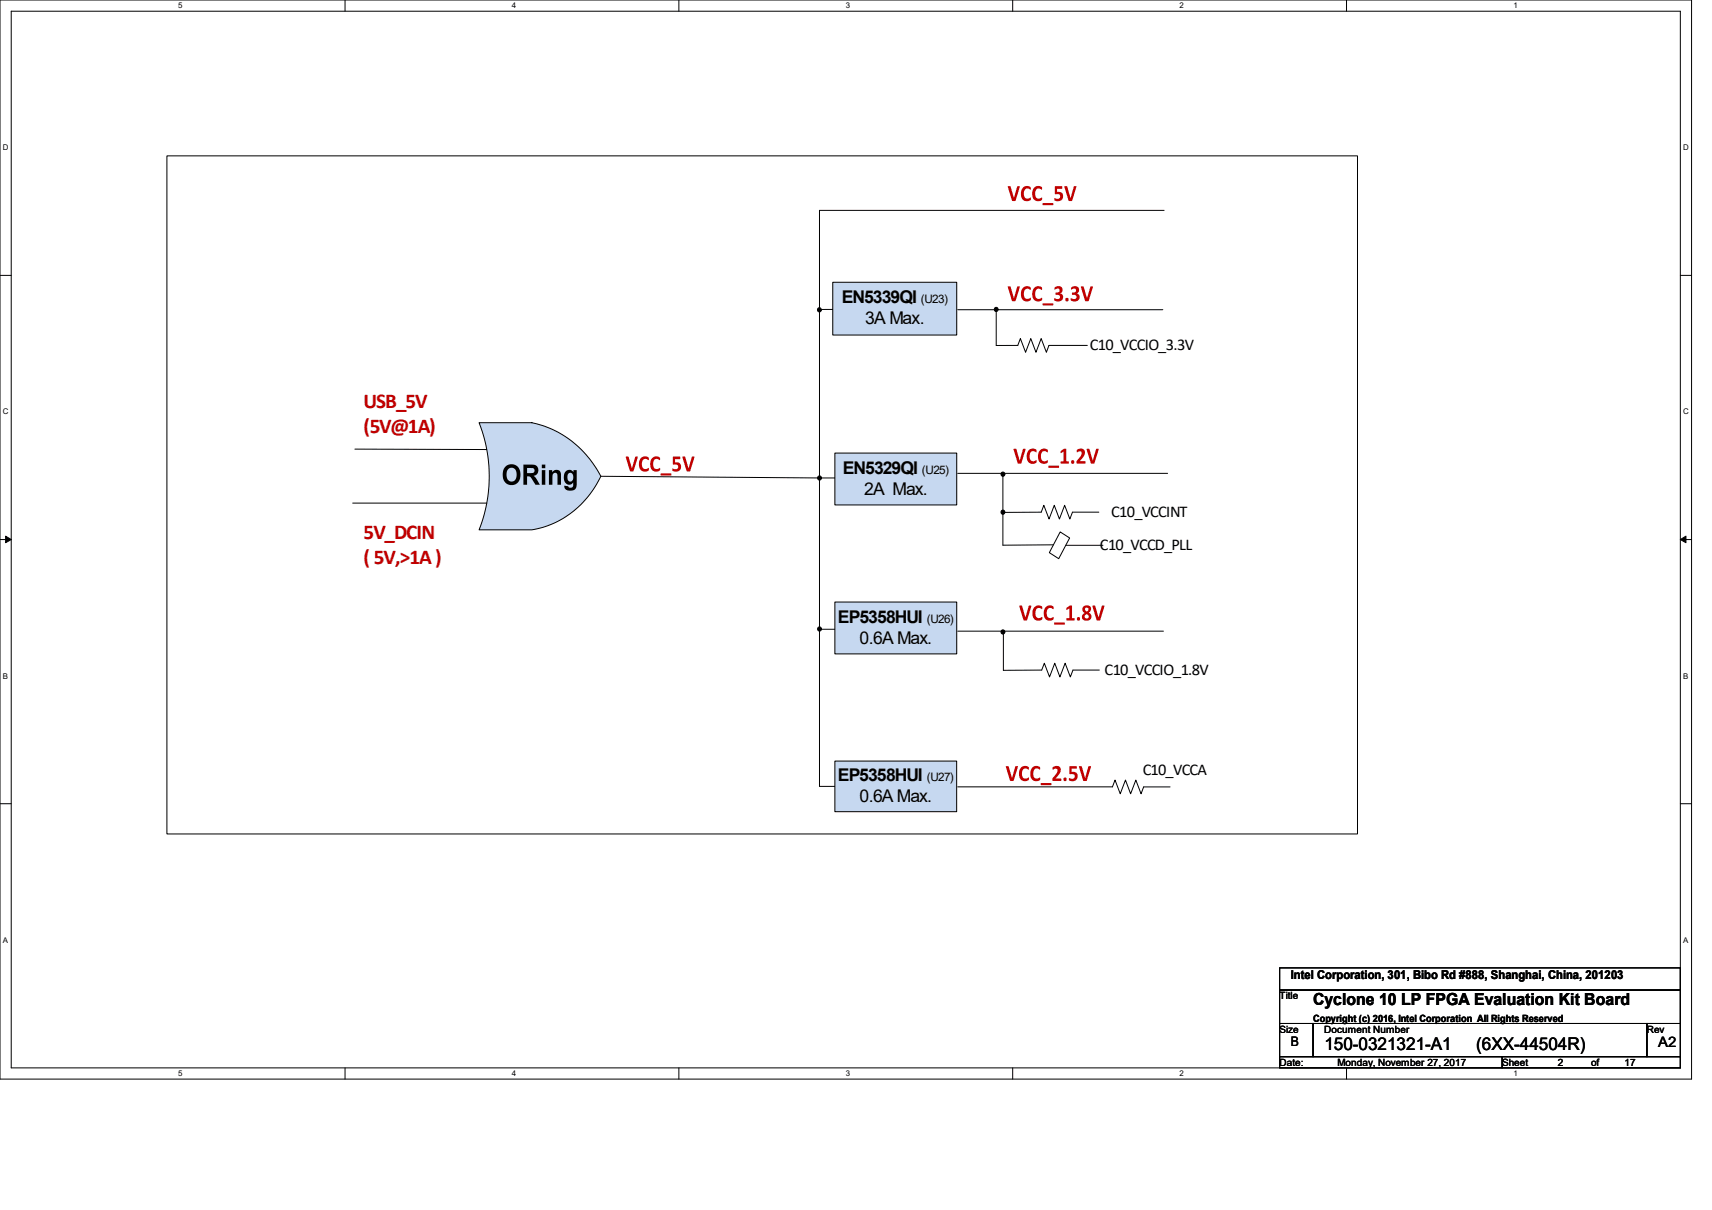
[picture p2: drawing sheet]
<svg xmlns="http://www.w3.org/2000/svg" width="297mm" height="210mm" viewBox="0 0 297 210" stroke-linecap="round" stroke-linejoin="round" font-family="sans-serif">
<path d="M0 0h293.5v187.3h-293.5zM1.9 1.9h289.6v183.4h-289.6z" fill="none" stroke="#000" stroke-width=".17"/>
<g fill="#fff">
<path d="M30.9 .2h.8v1.5h-.8z"/>
<path d="M30.9 185.5h.8v1.6h-.8z"/>
</g>
<path d="M59.9 0v1.9M59.9 185.3v2" fill="none" stroke="#000" stroke-width=".17"/>
<g fill="#fff">
<path d="M88.8 .2h.8v1.5h-.8z"/>
<path d="M88.8 185.5h.8v1.6h-.8z"/>
</g>
<path d="M117.8 0v1.9M117.8 185.3v2" fill="none" stroke="#000" stroke-width=".17"/>
<g fill="#fff">
<path d="M146.7 .2h.8v1.5h-.8z"/>
<path d="M146.7 185.5h.8v1.6h-.8z"/>
</g>
<path d="M175.7 0v1.9M175.7 185.3v2" fill="none" stroke="#000" stroke-width=".17"/>
<g fill="#fff">
<path d="M204.6 .2h.8v1.5h-.8z"/>
<path d="M204.6 185.5h.8v1.6h-.8z"/>
</g>
<path d="M233.6 0v1.9M233.6 185.3v2" fill="none" stroke="#000" stroke-width=".17"/>
<g fill="#fff">
<path d="M262.6 .2h.7v1.5h-.7z"/>
<path d="M262.6 185.5h.7v1.6h-.7z"/>
<path d="M.5 24.8h1v1.6h-1z"/>
<path d="M292 24.8h1v1.6h-1z"/>
<path d="M.5 70.7h1v1.5h-1z"/>
<path d="M292 70.7h1v1.5h-1z"/>
</g>
<path d="M0 47.8h1.9M291.5 47.8h2" fill="none" stroke="#000" stroke-width=".17"/>
<g fill="#fff">
<path d="M.5 116.5h.9v1.6h-.9z"/>
<path d="M292 116.5h.9v1.6h-.9z"/>
</g>
<path d="M0 93.6h1.9M291.5 93.6h2" fill="none" stroke="#000" stroke-width=".17"/>
<path d="M1 93l.9 .6-.9 .6zM291.5 93.6l1-.6v1.2z" fill="#000" stroke="#000" stroke-width=".17"/>
<g fill="#fff">
<path d="M.5 162.4h.9v1.5h-.9z"/>
<path d="M292 162.4h.9v1.5h-.9z"/>
</g>
<path d="M0 139.5h1.9M291.5 139.5h2" fill="none" stroke="#000" stroke-width=".17"/>
<path d="M29 27.1h206.5v117.6h-206.5z" fill="#fff"/>
<path d="M29 27.1h206.5v117.6h-206.5zM152.2 53.7h-10v82.8M166.1 53.8h35.6M104.2 82.7l38 .3" fill="none" stroke="#000" stroke-width=".17"/>
<g fill="#c00000">
<path d="M180.9 52.6h1.8v.3v.1h-1.8z"/>
<path d="M183 49.9a.74 .74 0 0 1 1.1-.1 .74 .74 0 0 1 0 1l-.2 .1a.74 .74 0 0 1 .5 1 .74 .74 0 0 1-1 .4h-.2a.29 .29 0 0 1-.3-.2 .29 .29 0 0 1 .1-.3 .47 .47 0 0 0 .6 .1 .47 .47 0 0 0 .2-.6l-.7-.1v-.4a.5 .5 0 0 0 .7-.3 .46 .46 0 0 0-.3-.4 .46 .46 0 0 0-.5 .2z"/>
<path d="M185.8 49.9a.74 .74 0 0 1 1.1-.1 .74 .74 0 0 1 .1 1l-.2 .1a.75 .75 0 0 1 .4 1 .75 .75 0 0 1-1 .4 .32 .32 0 0 1-.4-.1 .32 .32 0 0 1 .1-.4 .47 .47 0 0 0 .6 .1 .47 .47 0 0 0 .2-.6l-.7-.1v-.4a.5 .5 0 0 0 .7-.3 .46 .46 0 0 0-.4-.4 .46 .46 0 0 0-.5 .2z"/>
<path d="M187.5 49.7l.5 .1 .6 2 .6-2.1 .4 .1-.8 2.5-.6-.1z"/>
<path d="M174.8 49.7h.5l.6 2.1 .6-2a.24 .24 0 0 1 .2-.1 .24 .24 0 0 1 .2 .2l-.7 2.3-.4 .1-.2-.1zM177.5 49.9a.83 .83 0 0 1 1.3 .1v.3a.71 .71 0 0 0-.7-.1 .71 .71 0 0 0-.5 .6 .72 .72 0 0 0 .1 .8 .72 .72 0 0 0 .7 .2l.3-.1a.35 .35 0 0 1 .1 .4 .35 .35 0 0 1-.4 .2 1.2 1.2 0 0 1-1.3-1.7zM179.4 49.9a.83 .83 0 0 1 1.4 .1v.3a.71 .71 0 0 0-.8-.1 .71 .71 0 0 0-.4 .6 .72 .72 0 0 0 .1 .8 .72 .72 0 0 0 .7 .2l.3-.1a.35 .35 0 0 1 0 .4 .35 .35 0 0 1-.4 .2 1.2 1.2 0 0 1-1.2-1.7z"/>
<circle cx="185.1" cy="52" r=".31"/>
</g>
<g fill="none" stroke="#000" stroke-width=".17">
<path d="M142.5 109.2h9.7M142.2 136.5h3.3"/>
<circle cx="142.2" cy="83" r=".35"/>
</g>
<circle cx="142.2" cy="83" r=".35" fill="#000"/>
<g fill="#c00000">
<path d="M181.9 80.8h1.8v.2v.2h-1.8z"/>
<path d="M184.1 78.3l.5-.4h.4v2.2h.4v.4l-1.4-.1v-.3h.5v-1.7l-.5 .2z"/>
<path d="M186.8 78.1a.81 .81 0 0 1 1.2-.1 .81 .81 0 0 1 0 1.2l-.7 .8h.9l.1 .5-1.5-.1v-.4l.7-.9a.45 .45 0 0 0 0-.7 .45 .45 0 0 0-.6 .1z"/>
<path d="M188.5 77.9h.5l.6 2.1 .6-2.1h.4l-.8 2.5h-.6z"/>
<path d="M175.8 77.9h.5l.6 2.1 .6-2 .4-.1-.8 2.6-.5-.1zM178.5 78.1a.73 .73 0 0 1 .7-.3 .73 .73 0 0 1 .6 .6v.1a.71 .71 0 0 0-.7-.1 .71 .71 0 0 0-.5 .6 .73 .73 0 0 0 .1 .8 .73 .73 0 0 0 .7 .2l.3-.1a.35 .35 0 0 1 .1 .4 .35 .35 0 0 1-.4 .2 1.2 1.2 0 0 1-1.3-1.7zM180.4 78.1a.72 .72 0 0 1 .8-.3 .72 .72 0 0 1 .6 .6v.1a.71 .71 0 0 0-.8-.1 .71 .71 0 0 0-.4 .6 .73 .73 0 0 0 .1 .8 .73 .73 0 0 0 .7 .2l.3-.1a.35 .35 0 0 1 0 .4 .35 .35 0 0 1-.4 .2 1.2 1.2 0 0 1-1.2-1.7z"/>
<circle cx="186.1" cy="80.2" r=".31"/>
</g>
<circle cx="142.2" cy="109.2" r=".35" fill="#000"/>
<circle cx="142.2" cy="109.2" r=".35" fill="none" stroke="#000" stroke-width=".17"/>
<path d="M183.9 92.3l1.7 1.1-1.9 3.6-1.7-1.1z" fill-rule="evenodd" fill="#fff"/>
<path d="M182.7 94.6h-8.7M183.9 92.3l1.7 1.1-1.9 3.6-1.7-1.1zM184.9 94.6h6.4" fill="none" stroke="#000" stroke-width=".17"/>
<path d="M144.8 104.5h21.2v9h-21.2z" fill-rule="evenodd" fill="#c6d8f0"/>
<path d="M144.8 104.5h21.2v9h-21.2z" fill="none" stroke="#000" stroke-width=".17"/>
<path d="M144.8 132.1h21.2v8.8h-21.2z" fill-rule="evenodd" fill="#c6d8f0"/>
<path d="M166.1 82.2h36.5M144.8 132.1h21.2v8.8h-21.2z" fill="none" stroke="#000" stroke-width=".17"/>
<g fill="#c00000">
<path d="M182.9 108h1.8v.3l-1.8 .1z"/>
<path d="M185.1 105.5l.5-.4h.4v2.2h.4v.4h-1.4v-.4h.5v-1.7l-.5 .3z"/>
<path d="M189.5 105.1h.5l.6 2.1 .6-2.1 .4 .1-.8 2.5-.5-.1z"/>
<path d="M176.8 105.1h.5l.6 2.1 .6-2.1 .4 .1-.8 2.5-.5-.1zM179.4 105.4a.86 .86 0 0 1 1.4 0v.3a.76 .76 0 0 0-1 0 .76 .76 0 0 0-.2 .9 .7 .7 0 0 0 .5 .6 .7 .7 0 0 0 .7-.1 .5 .5 0 0 1-.1 .5 .5 .5 0 0 1-.6 .1 1.36 1.36 0 0 1-.8-2.1zM181.4 105.4a.86 .86 0 0 1 1.4 0v.3a.76 .76 0 0 0-1 0 .76 .76 0 0 0-.2 .9 .7 .7 0 0 0 .4 .6 .7 .7 0 0 0 .8-.1 .5 .5 0 0 1-.1 .5 .5 .5 0 0 1-.6 .1 1.24 1.24 0 0 1-1-1.7z"/>
<path d="M188 105.3a.72 .72 0 0 1 1-.2 .72 .72 0 0 1 .1 1l-.2 .2a.77 .77 0 0 1 .3 1.1 .77 .77 0 0 1-1 .3 .69 .69 0 0 1-.5-.7 .69 .69 0 0 1 .5-.6l-.4-.4v-.5zM188.3 105.5a.32 .32 0 0 0 .1 .6 .32 .32 0 0 0 .4-.4 .32 .32 0 0 0-.5-.2zM188.2 107a.36 .36 0 0 0 .7 0 .36 .36 0 0 0-.7 0z"/>
<circle cx="187.1" cy="107.4" r=".31"/>
</g>
<g fill="none" stroke="#000" stroke-width=".17">
<path d="M166.1 109.5h35.7"/>
<circle cx="174" cy="109.7" r=".35"/>
</g>
<circle cx="174" cy="109.7" r=".35" fill="#000"/>
<g fill="#c00000">
<path d="M180.6 135.9h1.7l.1 .3-.1 .1h-1.7z"/>
<path d="M182.6 133.1a.84 .84 0 0 1 1.3 .1 .84 .84 0 0 1-.2 1.2l-.6 .7h1v.4h-1.5v-.4l.7-.9a.48 .48 0 0 0 .1-.7 .48 .48 0 0 0-.8 .1z"/>
<path d="M185.6 133h1.2v.4h-.9v.6a.86 .86 0 0 1 1 1 .86 .86 0 0 1-1.3 .5l-.2-.1v-.3h.3a.47 .47 0 0 0 .6-.1 .47 .47 0 0 0 0-.6 .47 .47 0 0 0-.6 0l-.2-.1z"/>
<path d="M187.2 133h.5l.5 2 .6-2h.5l-.8 2.5h-.6z"/>
<path d="M174.5 133h.5l.6 2 .5-2h.5l-.8 2.5h-.6zM177.1 133.2a.84 .84 0 0 1 1.4 .1v.3a.7 .7 0 0 0-.9-.1 .7 .7 0 0 0-.3 .8 .71 .71 0 0 0 .3 .7 .71 .71 0 0 0 .9-.1 .45 .45 0 0 1-.1 .5 .45 .45 0 0 1-.5 .2 1.15 1.15 0 0 1-1.1-1.6zM179.1 133.2a.83 .83 0 0 1 1.4 .1l-.1 .3a.7 .7 0 0 0-.8-.1 .7 .7 0 0 0-.4 .8 .71 .71 0 0 0 .4 .7 .71 .71 0 0 0 .8-.1 .45 .45 0 0 1 0 .5 .45 .45 0 0 1-.5 .2 1.15 1.15 0 0 1-1.1-1.6z"/>
<circle cx="184.7" cy="135.3" r=".3"/>
</g>
<path d="M142.2 83h10M174.1 109.8v6.6M166.1 136.6h26.9" fill="none" stroke="#000" stroke-width=".17"/>
<path d="M144.5 49h21.5v9.1h-21.5z" fill-rule="evenodd" fill="#c6d8f0"/>
<path d="M144.5 49h21.5v9.1h-21.5z" fill="none" stroke="#000" stroke-width=".17"/>
<path d="M144.8 78.6h21.2v9h-21.2z" fill-rule="evenodd" fill="#c6d8f0"/>
<g fill="none" stroke="#000" stroke-width=".17">
<path d="M172.8 53.9v6.1l3.8-.1 .4-1.1 .9 2.3 .9-2.3 .9 2.3 .9-2.3 .9 2.3 .5-1.2h6.6M144.8 78.6h21.2v9h-21.2zM174 82.4v12.2M190.6 88.9h-4.5l-.5 1.2-.9-2.4-.9 2.4-.9-2.4-.9 2.4-.9-2.4-.5 1.2h-6.6M190.7 116.3h-4.6l-.4 1.2-.9-2.4-.9 2.4-.9-2.4-.9 2.4-.9-2.4-.5 1.2h-6.6M193 136.6l.4-1.2 .9 2.4 .9-2.4 .9 2.4 .9-2.4 1 2.4 .4-1.2h4.6"/>
<circle cx="174" cy="82.3" r=".35"/>
<circle cx="174" cy="88.9" r=".35"/>
</g>
<g fill="#000">
<circle cx="174" cy="82.3" r=".35"/>
<circle cx="174" cy="88.9" r=".35"/>
</g>
<g fill="#c00000">
<path d="M114.6 82.2h1.8l.1 .2-.1 .1h-1.7z"/>
<path d="M116.7 79.3h1.3v.4h-.9v.5a.86 .86 0 0 1 1 1.1 .86 .86 0 0 1-1.3 .5l-.2-.2v-.2l.1-.1 .1 .1a.47 .47 0 0 0 .7 0 .47 .47 0 0 0 .1-.6 .47 .47 0 0 0-.6-.2h-.3z"/>
<path d="M118.4 79.3h.5l.6 2 .5-2h.5l-.8 2.5h-.6z"/>
<path d="M108.6 79.3h.4l.6 2 .6-2h.4l-.7 2.5h-.6zM111.1 79.6a.81 .81 0 0 1 1.5 0l-.1 .3a.7 .7 0 0 0-.8-.2 .7 .7 0 0 0-.4 .8 .71 .71 0 0 0 .4 .8 .71 .71 0 0 0 .8-.1l.1 .2a.86 .86 0 0 1-1 .5 .86 .86 0 0 1-.7-.8v-.9zM113.1 79.6a.81 .81 0 0 1 1.4 0v.3a.7 .7 0 0 0-.9-.2 .7 .7 0 0 0-.3 .8 .73 .73 0 0 0 .4 .8 .73 .73 0 0 0 .8-.1v.2a.86 .86 0 0 1-.9 .5 .86 .86 0 0 1-.7-.8l-.1-.1a1.82 1.82 0 0 1 .3-1.4z"/>
</g>
<path d="M83.1 73.4h9.2a17.5 17.5 0 0 1 11.9 9.3 16.3 16.3 0 0 1-11.9 9.3h-9.2a25.4 25.4 0 0 0 0-18.6z" fill-rule="evenodd" fill="#c6d8f0"/>
<g fill="none" stroke="#000" stroke-width=".17">
<path d="M202 36.5h-59.8v17.2M61.6 77.9l22.8 .1M83.1 73.4h9.2a17.5 17.5 0 0 1 11.9 9.3 16.3 16.3 0 0 1-11.9 9.3h-9.2a25.4 25.4 0 0 0 0-18.6z"/>
<circle cx="142.1" cy="53.8" r=".35"/>
</g>
<path d="M87.7 81a1.58 1.58 0 0 1 1.9-.2 1.58 1.58 0 0 1 .7 1.8 1.57 1.57 0 0 1-1.8 1.6 1.57 1.57 0 0 1-1.3-2.1l.2-.6zM88.2 81.3a1.42 1.42 0 0 0 .4 2.3 1.05 1.05 0 0 0 1-1.5 .86 .86 0 0 0-.4-.8 .86 .86 0 0 0-1 0zM90.8 80.6h1.3a1 1 0 0 1 1.3 .8 1 1 0 0 1-.8 1.2l.4 .4 .7 1.1h-.8l-.6-.9a.73 .73 0 0 0-.9-.5v1.4h-.6zM91.4 81.2v.9h.7a.47 .47 0 0 0 .6-.4 .47 .47 0 0 0-.6-.5zM94 80.6h.6v.7h-.6zM94 81.6h.6v2.5h-.6zM95.2 81.6h.6v.4a.81 .81 0 0 1 .9-.5 .81 .81 0 0 1 .6 .8v1.8h-.6v-1.4a.48 .48 0 0 0-.5-.6 .48 .48 0 0 0-.4 .7v1.3h-.6zM98.1 81.9a.84 .84 0 0 1 1.4 0v-.3h.6v2.5a1.11 1.11 0 0 1-1 1.1 1.11 1.11 0 0 1-1.2-.8h.7l.1 .2a.48 .48 0 0 0 .7-.3v-.6a.89 .89 0 0 1-1 .4 .89 .89 0 0 1-.6-1l.1-.8zM98.6 82.2a.82 .82 0 0 0-.2 .8 .82 .82 0 0 0 .6 .6 .81 .81 0 0 0 .5-.9 .81 .81 0 0 0-.7-.6z" fill="#000"/>
<circle cx="142.1" cy="53.8" r=".35" fill="#000"/>
<g fill="#c00000">
<path d="M180.9 35.2h1.8v.3v.1h-1.8z"/>
<path d="M183 32.3l1.3 .1v.3l-.9 .1v.5a.85 .85 0 0 1 1 1 .85 .85 0 0 1-1.3 .6 .31 .31 0 0 1-.1-.5 .5 .5 0 0 0 .7 .1 .5 .5 0 0 0 .1-.7l-.8-.1z"/>
<path d="M184.7 32.3h.4l.6 2.1 .6-2 .4-.1-.7 2.6-.6-.1z"/>
<path d="M174.8 32.3h.5l.6 2.1 .6-2 .4-.1-.8 2.6-.5-.1zM177.5 32.5a.87 .87 0 0 1 1.3 .1v.3a.76 .76 0 0 0-1 0 .76 .76 0 0 0-.2 .9 .7 .7 0 0 0 .5 .6 .7 .7 0 0 0 .7-.1v.3a1 1 0 0 1-1.1 .2 1 1 0 0 1-.6-1 1.54 1.54 0 0 1 .4-1.3zM179.4 32.5a.72 .72 0 0 1 .8-.3 .72 .72 0 0 1 .6 .6v.1a.76 .76 0 0 0-1 0 .76 .76 0 0 0-.2 .9 .69 .69 0 0 0 .4 .6 .69 .69 0 0 0 .8-.1v.3a1 1 0 0 1-1.2 .2 1 1 0 0 1-.5-1 1.53 1.53 0 0 1 .3-1.3z"/>
</g>
<circle cx="172.8" cy="53.7" r=".35" fill="#000"/>
<g fill="none" stroke="#000" stroke-width=".17">
<path d="M61.2 87.3h23.2M222 168h69.5v3.8h-69.5zM222 171.8h69.5v5.8h-69.5zM222 177.6h5.8v5.8h-5.8zM227.8 177.6h57.9v5.8h-57.9zM285.7 177.6h5.8v5.8h-5.8zM222 183.4h38.6v1.9h-38.6zM260.6 183.4h30.9v1.9h-30.9z"/>
<circle cx="172.8" cy="53.7" r=".35"/>
</g>
<g font-size="3.7" fill="#c00000">
<text x="63.1" y="70.7">USB_5V</text>
<text x="63.1" y="75.1">(5V@1A)</text>
<text x="63.1" y="93.5">5V_DCIN</text>
<text x="63.1" y="97.9">( 5V,&gt;1A)</text>
</g>
<g font-size="3">
<text x="146" y="52.7">EN5339QI</text>
<text x="150.1" y="56.3">3A Max.</text>
<text x="146.2" y="82.2">EN5329QI</text>
<text x="149.9" y="85.9">2A Max.</text>
<text x="145.4" y="108.1">EP5358HUI</text>
<text x="149.1" y="111.7">0.6A Max.</text>
<text x="145.4" y="135.6">EP5358HUI</text>
<text x="149.1" y="139.2">0.6A Max.</text>
<text x="229.8" y="182.3">150-0321321-A1</text>
<text x="256.1" y="182.3">(6XX-44504R)</text>
</g>
<text font-size="2.9" x="227.8" y="174.5">Cyclone 10 LP FPGA Evaluation Kit Board</text>
<g font-size="2.8">
<text x="189.1" y="60.8">C10_VCCIO_3.3V</text>
<text x="192.8" y="89.8">C10_VCCINT</text>
<text x="190.8" y="95.4">C10_VCCD_PLL</text>
<text x="191.6" y="117.1">C10_VCCIO_1.8V</text>
<text x="198.2" y="134.5">C10_VCCA</text>
</g>
<text font-size="2.5" x="287.6" y="181.8">A2</text>
<text font-size="2.3" x="223.9" y="181.6">B</text>
<text font-size="2.1" x="223.9" y="170">Intel Corporation, 301, Bibo Rd #888, Shanghai, China, 201203</text>
<g font-size="2">
<text x="159.8" y="52.7">(U23)</text>
<text x="159.9" y="82.2">(U25)</text>
<text x="160.8" y="108.1">(U26)</text>
<text x="160.8" y="135.5">(U27)</text>
</g>
<g font-size="1.7">
<text x="222" y="173.4">Title</text>
<text x="222" y="179.2">Size</text>
<text x="227.8" y="177.3">Copyright (c) 2016, Intel Corporation All Rights Reserved</text>
<text x="229.7" y="179.2">Document Number</text>
<text x="285.7" y="179.2">Rev</text>
<text x="222" y="185">Date:</text>
<text x="232.1" y="185">Monday, November 27, 2017</text>
<text x="260.6" y="185">Sheet</text>
<text x="270.2" y="185">2</text>
<text x="276" y="185">of</text>
<text x="281.8" y="185">17</text>
</g>
<g font-size="1.4">
<text x="30.9" y="1.4">5</text>
<text x="88.8" y="1.4">4</text>
<text x="146.7" y="1.4">3</text>
<text x="204.6" y="1.4">2</text>
<text x="262.6" y="1.4">1</text>
<text x=".5" y="26.1">D</text>
<text x="292" y="26.1">D</text>
<text x=".5" y="71.9">C</text>
<text x="292" y="71.9">C</text>
<text x=".5" y="117.8">B</text>
<text x="292" y="117.8">B</text>
<text x=".5" y="163.6">A</text>
<text x="292" y="163.6">A</text>
<text x="30.9" y="186.8">5</text>
<text x="88.8" y="186.8">4</text>
<text x="146.7" y="186.8">3</text>
<text x="204.6" y="186.8">2</text>
<text x="262.6" y="186.8">1</text>
</g>
</svg>
